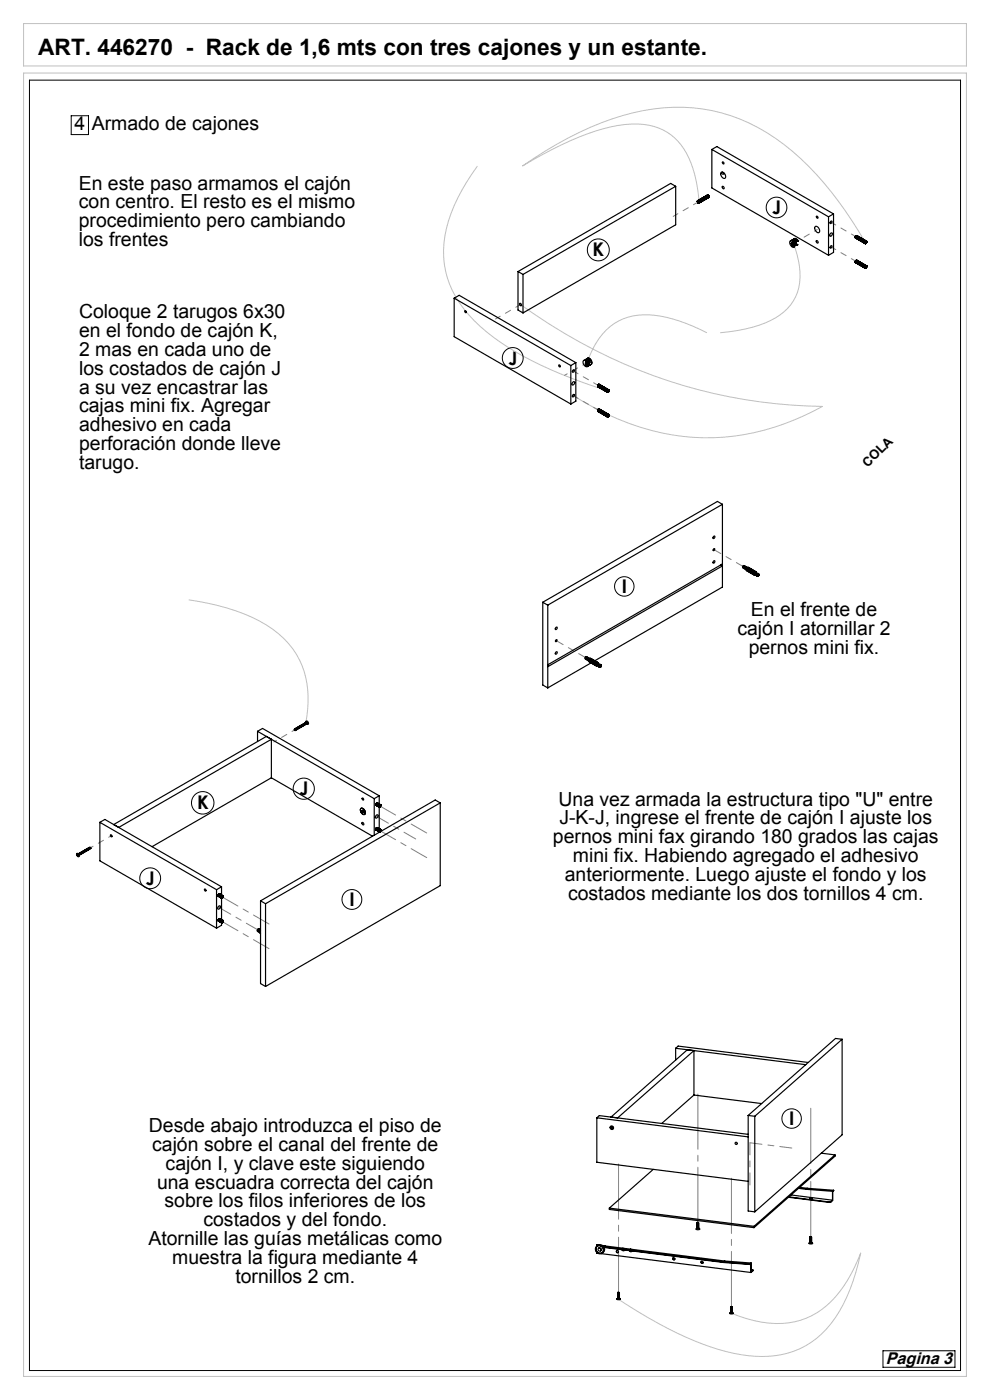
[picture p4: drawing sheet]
<svg xmlns="http://www.w3.org/2000/svg" width="210mm" height="297mm" viewBox="0 0 210 297" stroke-linecap="round" stroke-linejoin="round" font-family="sans-serif">
<path d="M5 15.5h200v276.5h-200zM5 5h200v9h-200zM101.3 35.2a34 34 0 0 0-7.1 16.4 20 20 0 0 0 6.4 16.4 59.1 59.1 0 0 0 20.8 12.3l7.5 2.6M148.3 42.8a22.5 22.5 0 0 0-3.9-12.1 11.7 11.7 0 0 0-10.5-4.4 42.6 42.6 0 0 0-16.8 5.4l-6.3 3.5a68.9 68.9 0 0 1 25.6-11.7 36.4 36.4 0 0 1 31.7 8.6 73.1 73.1 0 0 1 15.4 19.2M168.1 51.1a16.4 16.4 0 0 1 1 10.9 11.8 11.8 0 0 1-8 7 35 35 0 0 1-8.4 1.6M110.4 64.6a110.2 110.2 0 0 0 64.1 21.6 48.1 48.1 0 0 1-36.3 5.1 59.3 59.3 0 0 1-16.6-7.4M150 70.6a29.1 29.1 0 0 0-13.6-3.8 11.9 11.9 0 0 0-10.7 7.4l-1.1 2.7M40 127.2a41.1 41.1 0 0 1 17.8 6.2 17.7 17.7 0 0 1 7.5 16.9l-.4 3M131 275.5a78.6 78.6 0 0 0 23.1 11.3 23.5 23.5 0 0 0 15.6-.7 20.7 20.7 0 0 0 9.9-11 45.8 45.8 0 0 0 3-9.3 25.3 25.3 0 0 1-9.4 12.7 17 17 0 0 1-13.2 1.7l-5.1-1.7" fill="none" stroke="#c0c0c0" stroke-width=".21"/>
<g fill="none" stroke="#000" stroke-width=".21">
<path d="M6.2 17h197.6v273.7h-197.6zM15.1 24.6h3.7v4h-3.7zM187.3 286.6h15.3v3.5h-15.3z"/>
<circle cx="126.9" cy="53" r="2.33"/>
<circle cx="164.7" cy="44" r="2.19"/>
<circle cx="108.8" cy="75.9" r="2.21"/>
<circle cx="132.4" cy="124.4" r="2.06"/>
<circle cx="43" cy="170.3" r="2.38"/>
<circle cx="64.4" cy="167.3" r="2.25"/>
<circle cx="31.9" cy="186.3" r="2.21"/>
<circle cx="74.6" cy="190.8" r="2.1"/>
<circle cx="167.9" cy="237.3" r="2.06"/>
</g>
<path d="M148 259.3v-27.2M131.2 274.2v-27.3M155.2 277.2v-27.3M172 262.4v-27.3" fill="none" stroke="#808080" stroke-width=".21" stroke-dasharray="15.2 1.3 1.3 1.3" stroke-dashoffset="3.5"/>
<path d="M159.1 242.4v9M168 243.6l-8.9-1.2" fill="none" stroke="#808080" stroke-width=".21" stroke-dasharray="15.2 1.3 1.3 1.3" stroke-dashoffset="12.7"/>
<path d="M148.1 42.9l-5.3 3M176.3 52.4l5.3 3M181.6 50.2l-5.3-3M110.4 64.6l-5.3 3.1M121.6 78.7l5.3 3.1M121.6 83.9l5.3 3.1" fill="none" stroke="#808080" stroke-width=".21" stroke-dasharray="15.2 1.3 1.3 1.3" stroke-dashoffset="14.1"/>
<path d="M173.3 48.7l-4.4 2.6M119.7 79.6l4.5-2.5M62.5 154.9l-4.4 2.5M23.6 177.3l-4.4 2.5" fill="none" stroke="#808080" stroke-width=".21" stroke-dasharray="15.2 1.3 1.3 1.3" stroke-dashoffset="14.6"/>
<path d="M80.6 176.2l9.9 5.7M80.6 171l9.9 5.7M47.2 190.3l9.9 5.7M47.2 195.5l9.9 5.8" fill="none" stroke="#808080" stroke-width=".21" stroke-dasharray="15.2 1.3 1.3 1.3" stroke-dashoffset="11.4"/>
<path d="M79.9 173.2l8.3 4.8M46.5 192.5l8.2 4.8" fill="none" stroke="#808080" stroke-width=".21" stroke-dasharray="15.2 1.3 1.3 1.3" stroke-dashoffset="12.4"/>
<path d="M118 135.9l6.2 3.6M157.7 120.2l-6.3-3.6" fill="none" stroke="#808080" stroke-width=".21" stroke-dasharray="15.2 1.3 1.3 1.3" stroke-dashoffset="13.6"/>
<g fill="none" stroke="#000" stroke-width=".25">
<path d="M143.3 39.5v8.2l-32.4 18.7M143.3 39.5l-32.4 18.7M143.3 39.5l-1-.6-32.4 18.7M151 31.7l24.7 14.3M151 31.7l1.1-.6 24.7 14.3M151 31.7v8.2l24.7 14.3M153 36.6a.8 .8 0 0 1 .8 .4 .8 .8 0 0 1-.1 .9 .93 .93 0 0 1-.7-1.3zM153.2 36.5a.26 .26 0 0 0 0 .4 .26 .26 0 0 0 .4-.1M153.2 39.5h.2a.28 .28 0 0 1 .2 .3 .28 .28 0 0 1-.2 .3l-.2-.2zM153.3 34.3a.22 .22 0 0 1 .3 .2 .22 .22 0 0 1-.2 .3zM109.9 57.6v8.2l1 .6M109.9 57.6l1 .6"/>
<path d="M110.9 58.2v8.2M147.9 42.7h.1M147.9 42.7v.1M147.9 42.8h.1M148 42.6h.1M148 42.6l-.1 .1M148 42.8h.1M148 42.9h.1M148 43h.1M148.1 42.6h.1M148.1 43h.1M148.1 43v.1"/>
<path d="M148.2 43.1h.1M148.2 42.6h.1M148.2 42.6v.1M148.2 42.7h.1M148.3 42.7h.1M148.3 43.1h-.1M148.3 43.1h.1M148.3 42.8h.1M148.3 43h.1M148.3 42.9h.1M150 41.4h.1M150.1 41.4h.1"/>
<path d="M150.1 41.4l-2.1 1.2M150.2 41.4h.1M150.2 41.4l-2.2 1.2M150.2 41.4l-2.1 1.2M150.2 41.4v.1M150.2 41.5l-2 1.1M150.3 41.5h.1M150.3 41.5l-2.1 1.2M150.3 41.5v.1M150.3 41.6h.1M150.3 41.6l-2 1.2M150.3 41.9h.1"/>
<path d="M150.3 41.6l-2 1.1M150.3 41.6l-2 1.3M150.4 41.6v.1M150.4 41.9l-2.1 1.2M150.4 41.7h.1M150.4 41.8l-2.1 1.3M150.4 41.8h.1M150.4 41.7v.1M150.4 41.7l-2.1 1.2M150.4 41.7l-2.1 1.3M167.6 51.2a.8 .8 0 0 1 .8 .3 .8 .8 0 0 1 0 .9 .93 .93 0 0 1-.8-1.2zM167.8 51.7l.2 .1"/>
<path d="M167.9 51l.4-.1-.6 .2M167.9 51.7h.2M167.9 51.6v.1M167.9 51.7h-.1M167.9 50.9a.62 .62 0 0 1 1 .5M168 51.7l-.2-.1v.1M168 51.7v-.2l.2 .4-.1-.1M168 51.8v.1M168.1 51.9h.1M168.1 51.5l-.1 .2M168.1 51.7v.2M168.1 51.7l-.1 .1"/>
<path d="M168.1 51.9h-.1M168.1 51.8v.2l-.1-.1M168.1 51.8h.1M168.3 50.8a.55 .55 0 0 1 .6-.1 .55 .55 0 0 1 .3 .5M168.3 51l.4 .5M168.3 51l-.2 .1a.81 .81 0 0 1 .3 1.3M168.3 51v.2l.4 .3M168.4 51.8v.2M168.4 52l-.1 .1M168.4 50.7a.54 .54 0 0 1 .8 .5M168.5 51.3v.3l.2-.1M168.5 52h-.1"/>
<path d="M168.5 52l-.2-.2v.3M168.5 52l-.2 .1M168.8 51.9l.3 .1M168.8 51.9l-.2 .1M168.8 51.1v-.1l.4 .2M168.8 51.8v.1M168.8 51.8l.3 .2M168.9 51.7l.3 .2-.1 .1M168.9 51v.3M168.9 51.4v.3M168.9 51.7l-.1 .1M168.9 51.4l-.2 .1"/>
<path d="M172.9 48.1a.8 .8 0 0 1 .8 .4 .8 .8 0 0 1-.1 .9 .94 .94 0 0 1-.7-1.3zM173.2 51h.1a.28 .28 0 0 1 .2 .3 .28 .28 0 0 1-.1 .3l-.2-.2zM173.2 45.9l.1-.1a.22 .22 0 0 1 .2 .2 .22 .22 0 0 1-.2 .3zM175.7 46v8.2M176.2 52.2l.1-.1a.23 .23 0 0 1 .1 .4 .23 .23 0 0 1-.3 0zM176.2 47l.1-.1a.23 .23 0 0 1 .1 .3 .23 .23 0 0 1-.3 .1zM176.2 49.5a.22 .22 0 0 1 .3-.1 .22 .22 0 0 1 0 .4 .28 .28 0 0 1-.2 .3 .28 .28 0 0 1-.3-.2zM176.8 45.4v8.1l-1.1 .7M176.8 45.4l-1.1 .6M181.4 55.6l2.1 1.2M181.4 50.3l2.1 1.2M181.4 50.4l2.1 1.2"/>
<path d="M181.4 55.5l2.1 1.2M181.4 55.5h.1M181.4 55.7l2.1 1.2M181.4 50.4l2.2 1.3M181.4 55.6h.1M181.4 50.3v.1M181.4 55.5v.1M181.4 50.4h.1M181.4 50.3h.1M181.4 55.6v.1M181.4 55.4l2.1 1.2M181.4 55.4v.1"/>
<path d="M181.4 50.2l2.1 1.2M181.4 50.2h.1M181.4 50.2v.1M181.4 55.7h.1M181.4 50.4v.1M181.5 55.4h-.1M181.5 55.4l2 1.2M181.5 55.4h.1M181.5 55.7l2 1.2M181.5 50.2l2 1.2M181.5 50.2h-.1M181.5 55.7h.1"/>
<path d="M181.5 50.5h.1M181.5 50.2h.1M181.5 55.3l2.1 1.2M181.5 55.3v.1M181.5 50.1l2.1 1.2M181.5 50.1h.1M181.5 50.1v.1M181.5 55.3h.1M181.6 55.3h-.1M181.6 50.1h-.1M181.6 50l-.1 .1M181.6 55.3l2.1 1.1"/>
<path d="M181.6 55.3h.1M181.6 50l2 1.2M181.6 50v.1M181.6 55.2v.1M181.6 50h.1M181.6 55.2h.1M181.6 55.2l2.1 1.2M181.6 50l2.1 1.2M181.7 55.2h-.1M181.7 55.2l2.1 1.2M181.7 50l2.1 1.2M181.7 50h-.1"/>
<path d="M181.7 55.2h.1M181.7 50h.1M181.8 55.2h.1M181.8 50h.1M183.5 56.7v.1M183.5 51.5h.1M183.5 56.8h.1M183.5 51.5v.1M183.5 51.6h.1M183.5 56.7h.1M183.5 51.4v.1M183.5 56.9h.1"/>
<path d="M183.5 51.4h.1M183.5 56.6v.1M183.5 51.6v.1M183.5 56.6h.1M183.5 51.7h.1M183.5 51.3v.1M183.5 51.3h.1M183.5 56.5v.1M183.6 56.9h.1M183.6 51.7h.1M183.6 56.5h-.1M183.6 51.3h-.1"/>
<path d="M183.6 56.5h.1M183.6 51.2v.1M183.6 51.3h.1M183.6 56.4h.1M183.6 51.2h.1M183.6 56.4v.1M183.7 56.9h.1M183.7 51.7h.1M183.6 56.5l.3 .1-.3 .3zM183.6 51.3l.3 .1-.3 .2zM183.7 51.6h.1M183.7 56.4h.1"/>
<path d="M183.7 51.2h.1M183.7 56.8h.1M183.8 56.4h.1M183.8 51.2h.1M183.8 56.4h-.1M183.8 51.2h-.1M183.8 56.8h.1M183.8 51.5h.1M183.8 56.7h.1M183.8 56.4v.1M183.8 56.4l.1 .1M183.8 56.5h.1"/>
<path d="M183.8 51.2l.1 .1M183.9 56.7h-.1M183.9 51.4h-.1M183.9 56.5h.1M183.9 51.3h.1M183.9 56.6h.1M183.9 56.5v.1M183.9 51.3v.1M183.9 56.6v.1M183.9 51.4h.1M96.3 63.3v8.1l24.8 14.3M96.3 63.3l24.8 14.2"/>
<path d="M96.3 63.3l1.1-.7 24.7 14.3M98.6 65.9h.1a.22 .22 0 0 1 .2 .2 .22 .22 0 0 1-.2 .2zM110.2 64.4l.2-.1a.28 .28 0 0 1 .2 .3 .28 .28 0 0 1-.2 .3l-.2-.3zM118.6 77.4a.22 .22 0 0 1 .2 .2 .22 .22 0 0 1-.1 .2zM121.1 77.5v8.2M121.6 78.5l.1-.1a.23 .23 0 0 1 .1 .4 .23 .23 0 0 1-.4 0zM122.1 76.9l-1 .6M122.1 76.9v8.2l-1 .6M124.2 77.5l.4 .2M124.3 77.3l.4 .3 .3-.1-.4-.2M124.3 77.4l-.1 .1M124.3 77.4l.4 .3"/>
<path d="M124.4 76.8l-.1 .6M124.5 76.1l.4-.1-1.1 .5M124.6 76.9a.44 .44 0 0 0-.5-.5 .44 .44 0 0 0-.4 .5v.1a.76 .76 0 0 0 .9 .7M124.6 76.9h.1M124.6 76.9l-.4-.2v.8M124.6 77.3l.2-.1 .4 .2M124.6 76.9v.4M124.6 76a.8 .8 0 0 1 .8 .4 .8 .8 0 0 1 0 .9M124.7 77.7l-.1 .1M124.7 77.7h-.1M124.8 76.6a.25 .25 0 0 1 .2 .2 .25 .25 0 0 1-.2 .2zM125 76.1a.74 .74 0 0 1 .2 1.3l-.2-.1v-.3"/>
<path d="M125 76.1l-.7 .4 .4 .3-.1 .1M125 76.4l.2 .4-.3 .3M125 76.1v.3M125 76.4l-.2 .2M125.2 77.4h-.1M125.2 77.4l-.2 .2M121.5 83.8l.2-.1a.23 .23 0 0 1 .1 .3 .23 .23 0 0 1-.4 .1zM121.6 81a.22 .22 0 0 1 .3 0 .22 .22 0 0 1 0 .4 .26 .26 0 0 1-.3 .3 .26 .26 0 0 1-.3-.3zM126.7 81.9l2.1 1.2M126.7 87.1l2.1 1.2M126.7 87.2l2.1 1.2M126.8 87.1h.1"/>
<path d="M126.8 81.8l2 1.2M126.8 87.1l2 1.2M126.8 81.9h.1M126.8 81.9h-.1M126.8 87.1l-.1 .1M126.8 81.8v.1M126.8 82h.1M126.8 87.2l2 1.2M126.8 82l2.1 1.2M126.8 87l2 1.2M126.8 87h.1M126.8 81.8h.1"/>
<path d="M126.8 87v.1M126.8 87.2h.1M126.8 81.7l2.1 1.2M126.8 86.9l2.1 1.2M126.8 86.9v.1M126.8 87.3l2.1 1.2M126.8 81.7v.1M126.8 87.3h.1M126.8 81.7h.1M126.8 86.9h.1M126.9 81.7h-.1M126.9 86.9h-.1"/>
<path d="M126.9 81.6h.1M126.9 86.9h.1M126.9 81.6l-.1 .1M126.9 81.6l2 1.2M126.9 86.8l2 1.2M126.9 86.8v.1M126.9 86.8h.1M126.9 81.6l2.1 1.2M126.9 86.8l2.1 1.2M127 81.5l-.1 .1M127 81.6h.1M127 86.8h.1"/>
<path d="M127 81.6l2 1.1M127 86.8l2.1 1.2M127 81.5h.1M127 81.5l2.2 1.2M127 86.7v.1M127.1 81.5h.1M127.1 86.7v.1M127.1 86.7l2.1 1.3M127.1 86.8h.1M128.8 83.2h.1M128.8 83.1h.1M128.8 88.3h.1"/>
<path d="M128.8 88.4h.1M128.8 83.1v.1M128.8 88.2h.1M128.8 83h.1M128.8 88.2v.1M128.8 82.9v.1M128.8 82.9h.1M128.9 88.1l-.1 .1M128.9 83.2h.1M128.9 88.4h.1M128.9 82.9h.1M128.9 88.1h.1"/>
<path d="M128.9 88.4v.1M128.9 82.8v.1M128.9 88.5h.1M128.9 82.8h.1M128.9 88v.1M129 83.2h-.1M129 82.8h-.1M129 88.4l-.1 .1M129 88h-.1M129 88h.1M129 83.2h.1M129 82.8h.1"/>
<path d="M129 88.4h.1M129 82.9h.2l-.2 .3zM129 88.1h.2l-.2 .3zM129 82.7h.1M129 82.7v.1M129.1 87.9l-.1 .1M129.1 87.9v.1M129.1 87.9l.1 .1M129.1 83.2h-.1M129.1 88.4h.1M129.1 82.7h.1M129.1 88h.1"/>
<path d="M129.1 82.7h-.1M129.1 88h-.1M129.1 83.1v.1M129.1 83.1h.1M129.1 88.3h.1M129.2 82.7v.1M129.2 88h.1M129.2 82.7h.1M129.2 83v.1M129.2 88.3h.1M129.2 82.8h.1M129.2 82.8v.1"/>
<path d="M129.2 83h.1M129.2 88.2h.1M129.2 88.1h.1M129.2 82.9h.1M151.3 113.8l.2-.1a.23 .23 0 0 1 .1 .4 .23 .23 0 0 1-.4 0zM151.4 116.5l.1-.1a.21 .21 0 0 1 .1 .3 .21 .21 0 0 1-.3 0zM151.4 119h.1a.23 .23 0 0 1 .1 .3 .23 .23 0 0 1-.4 0zM152.9 119.9l.3 .2M153.2 107v17.5l-27 15.7M153.2 107l-37 21.4M153.2 107l-1-.6-37.1 21.4M115.1 127.8l1.1 .6"/>
<path d="M115.1 127.8v17.5l1.1 .6M116.2 128.4v17.5M117.9 138.4l.1-.1a.23 .23 0 0 1 .1 .3 .23 .23 0 0 1-.3 0zM117.9 133.1l.1-.1a.23 .23 0 0 1 .1 .4 .23 .23 0 0 1-.3 0zM117.9 135.8l.2-.1a.21 .21 0 0 1 0 .3 .21 .21 0 0 1-.3 0zM124.2 139.7l.1-.3a.23 .23 0 0 0-.2 .2 .23 .23 0 0 0 .2 .2M124.2 139.7l.1 .1M124.3 139.3l.1 .1M124.4 139.8v-.2l.2-.2a.28 .28 0 0 0-.3 .2 .28 .28 0 0 0 .1 .3M124.4 139.8v.1M124.8 139.6v-.1a.26 .26 0 0 0-.4 .2 .26 .26 0 0 0 .3 .3M124.8 139.6h-.2l-.1 .2 .3 .3"/>
<path d="M124.8 139.6l.1 .1M124.8 139.6v.1M124.8 139.7h.2M125.4 139.9h-.2l1.2 .7 .3-.1M125.4 139.9l-.2 .1M125.4 139.9l1.1 .6M157.7 120.4v-.3a.23 .23 0 0 0-.2 .2 .23 .23 0 0 0 .2 .2M157.7 120l.2 .1M157.9 120.5l-.1-.2 .2-.2a.28 .28 0 0 0-.3 .2 .28 .28 0 0 0 .2 .3M157.9 120.5h.1M158.1 120.7a.26 .26 0 0 1-.2-.3 .26 .26 0 0 1 .3-.2l-.2 .3 .2 .3M158.2 120.3l.2 .1"/>
<path d="M158.2 120.3v.1M158.2 120.4h.2M158.6 120.8v.3M158.6 121.1l-.1-.3 1.2 .7v.3M158.6 121.1l1.1 .6M158.7 120.6l.2-.1 1.2 .7-.3 .1zM158.9 120.6l-.2 .1M158.9 120.6l1.1 .6M158.9 120.5v.1M160.3 121.3l.1 .3v-.1a.23 .23 0 0 0-.4 .1 .23 .23 0 0 0 .3 .3l-.4 .1M160.3 121.3l-.4 .2v.5M160.3 121.3l-1.6-1-.4 .3v.4l1.6 1"/>
<path d="M160.5 122.2l.1 .1M160.5 121.7l-.3-.2-.1 .1v.2l.3 .1M160.8 122v.1M160.8 121.6l-.3 .2v.4M160.8 121.6l.1 .1M160.8 121.7l-.4 .1 .1 .4M160.8 122l-.1 .1h.1M160.8 122.1l.1 .1M160.8 122h.1M160.9 122v-.1l-.1 .1M160.9 122v.2M160.9 122h.1"/>
<path d="M161 122h-.1M54.6 155.1l24.8 14.3M54.6 155.1l1.1-.6 24.7 14.3M54.6 155.1v2.2M57.6 156.8l-1.1-.6-32.4 18.7M57.6 156.8l-32.4 18.7M57.6 156.8v8.2M62.4 154.8l.3 .1M62.4 154.8v-.1a.16 .16 0 0 1 .3 0 .16 .16 0 0 1 0 .2M62.5 154.9h.1M62.5 154.9h.2M62.7 154.9h-.2"/>
<path d="M62.7 154.6l.1 .2M62.7 154.9h-.1M62.7 154.6l.2 .2-.1-.3-.2 .1M62.8 154.6l.2 .1M62.9 154.5l.1 .3v-.3h-.3M62.9 154.5l.2 .1M63 154.7h-.1M63 154.4l.2 .3-.1-.3h-.2M63.1 154.4l.1 .2M63.1 154.3l.2 .3-.1-.3-.2 .1M63.2 154.3l.1 .2M63.3 154.3l.2 .2-.1-.3-.2 .1"/>
<path d="M63.4 154.2l.1 .2M63.4 154.2l.2 .2-.1-.3-.2 .1M63.5 154.2l.1 .1M63.6 154.1l.2 .3-.1-.3h-.3M63.6 154.1l.2 .1M63.7 154l.2 .3-.1-.3h-.2M63.8 154l.1 .1M63.8 154.2h.1M63.9 153.9l.1 .3-.1-.3-.2 .1M63.9 153.9l.2 .2M64 153.9l.2 .2-.1-.3-.2 .1M64.1 153.8l.1 .2"/>
<path d="M64.1 153.8l.2 .2-.1-.3-.2 .1M64.2 153.7l.1 .2M64.3 153.7l.2 .2-.1-.2h-.3M64.4 153.7l.1 .1M64.4 153.6l.2 .2-.1-.2h-.2M64.5 153.6l.2 .1M64.6 153.5l.2 .3-.2-.3h-.2M64.6 153.5l.2 .2M64.7 153.7h-.1M64.7 153.4l.2 .3-.1-.3-.2 .1M64.8 153.4l.1 .2M64.8 153.4l.3 .2-.2-.3-.2 .1"/>
<path d="M64.9 153.3l.2 .2M64.9 153a.37 .37 0 0 1 .5 .2 .37 .37 0 0 1-.2 .5l-.1-.1v-.3h-.2zM65.1 153.5h-.1M116.2 141l37-21.3v.4l-37 21.3zM125.1 140.1v.3M125.1 140.4v-.3l1.2 .7v.3M125.1 140.4l1.1 .6M125.4 140.6l-9.2 5.3M126.8 141.2l-.3 .1M126.9 140.6l.1 .3M126.9 140.6l-.4 .3v.4M126.9 140.6l-1.7-1-.4 .3 .1 .4 1.6 1"/>
<path d="M127 140.9a.2 .2 0 0 0-.3-.1 .2 .2 0 0 0-.1 .2 .2 .2 0 0 0 .2 .2M127 141.5l.2 .1M127.1 141l-.3-.2-.1 .1v.2l.3 .2M127.3 141.4h.1M127.3 141l-.2 .1-.1 .4M127.3 141h.2M127.3 141l-.3 .1v.4M127.4 141.3l-.1 .1h.1M127.4 141.4v.1M127.4 141.3h.1M127.4 141.3v.1M127.4 141.3v-.1v.1"/>
<path d="M127.5 141.3h.1M127.5 141v.4l-.3 .2M127.5 141l-.3 .2v.4M127.5 141.3l-.1 .1M18.7 180l.2 .1M18.8 179.9l.2 .3-.1-.3-.2 .1M18.9 179.9l.1 .2M19 179.9l.2 .2-.2-.3-.2 .1M19 179.8l.1-.1 .2 .2-.3-.1M19.2 179.9v.1M21.2 174.5v8.1l24.7 14.3M21.2 174.5l24.7 14.2"/>
<path d="M21.2 174.5l1-.7 24.8 14.3M23.5 177.1a.22 .22 0 0 1 .3 .2 .22 .22 0 0 1-.2 .2zM57.6 165l21.4 12.4M57.6 165l-25.3 14.6M76.5 171.5a.8 .8 0 0 1 .8 .4 .8 .8 0 0 1 0 .9 .93 .93 0 0 1-.8-1.3zM76.6 171.5a.8 .8 0 0 1 .8 .4 .8 .8 0 0 1-.1 .9 .94 .94 0 0 1-.7-1.3zM76.8 172.1l.1 .1M76.8 174.5h.1a.28 .28 0 0 1 .3 .2 .28 .28 0 0 1-.2 .3l-.2-.3zM76.8 169.3h.1a.22 .22 0 0 1 .2 .2 .22 .22 0 0 1-.1 .2zM76.9 172l.1 .1M76.9 172h.1M76.9 172l-.1 .1"/>
<path d="M76.9 172h-.1v.1M76.9 172v-.1l.3 .4-.2-.1M76.9 172.2v.1M77 172.3h.1M77 171.9l-.1 .1M77 172.1v.2M77 172.1l-.1 .1M77 172.3h-.1M77 172.2v.2l-.1-.1M77 172.2h.2M77.3 172.1l.2 .3h-.2zM77.3 172.2v.2"/>
<path d="M79.4 169.4v7.8M79.7 175.9l.1 .2M79.7 170.7l.1 .2M79.7 175.9l.7 .5M79.7 170.7l.7 .4M79.7 170.7l.7 .5M79.7 175.9l.7 .4M79.7 176l.7 .5M79.7 170.6l.7 .5M79.7 175.8l.7 .5M79.7 170.8l.7 .4M79.7 170.6l.7 .4"/>
<path d="M79.7 175.8l.7 .4M79.8 170.5l.6 .5M79.8 175.7l.6 .5M79.8 170.5l.7 .4M79.8 175.7l.7 .4M79.8 170.5l.7 .3M79.8 173a.22 .22 0 0 1 .3-.1 .22 .22 0 0 1 .1 .3 .28 .28 0 0 1-.2 .3 .28 .28 0 0 1-.4-.1zM79.8 175.7l.7 .3M79.8 170.4l.7 .4M79.8 175.6l.7 .4M79.9 170.4l.7 .4M79.9 175.6l.7 .4"/>
<path d="M79.9 170.4l.7 .3M80 175.5l.7 .5M80 170.3l.7 .4M80.1 175.6l-.3 .1-.1 .2M80.1 170.3l-.3 .1-.1 .3M80.4 176.3h.1M80.4 176.2v.1M80.4 176.4h.1M80.4 171.1h.1M80.4 176.3v.1M80.4 171v.1M80.4 171.1v.1"/>
<path d="M80.4 171h.1M80.4 171.2h.1M80.4 176.2h.1M80.4 176.4l.1 .1M80.4 170.9v.1M80.4 168.8l-1 .6M80.4 168.8v1.8M80.4 171.2v4.6M80.4 176.5v.1M80.4 176.1v.1M80.4 176.1h.1M80.4 170.9h.1"/>
<path d="M80.5 176.5h.1M80.5 171.2h.1M80.5 170.9h.1M80.5 170.9h-.1M80.5 176.1h.1M80.5 170.8v.1M80.5 176v.1M80.5 170.8h.1M80.5 176h.1M80.6 176h.1M80.6 170.8h.1M80.6 176.4l-.1 .1"/>
<path d="M80.6 176h-.1M80.6 171.2h-.1M80.6 170.8h-.1M80.6 176.4h.1M80.6 171.2h.1M80.6 176.1h.2l-.2 .3zM80.6 170.9h.2l-.2 .3zM80.6 176.5h-.1M80.6 175.9l.1 .1M80.6 170.7h.1M80.7 176h-.1M80.7 170.7h-.1"/>
<path d="M80.7 170.7h.1M80.7 176.4h.1M80.7 171.2h.1M80.7 175.9v.1M80.7 176h.1M80.7 170.7l.1 .1M80.7 176.3h.1M80.7 171.1h.1M80.7 170.8h.1M80.8 176h.1M80.8 170.8h.1M80.8 176.2h.1"/>
<path d="M80.8 171h.1M80.8 176.1h.1M80.8 170.8v.1M80.8 170.9h.1M80.8 170.9v.1M93.4 170.3l-1.1-.6-37 21.4M93.4 170.3l-37.1 21.4M93.4 170.3v17.6l-37.1 21.4M16.3 181.1a.37 .37 0 0 1 .4 .2 .37 .37 0 0 1-.1 .4l-.3-.3zM16.3 181.3l.4 .2-.1-.1M16.3 181.3l.2 .1M16.4 181.3h.1"/>
<path d="M16.4 181.3h-.1M16.5 181.4v.2M16.5 181.1l.3 .3M16.6 181.4h-.1M16.6 181.3l-.1-.1v.4M16.6 181.5l-.1 .1M16.6 181.1l.3 .1-.1 .2M16.7 181.2l.1 .1M16.8 181.1l.1 .2M16.8 181.3h.1M16.8 181.4v.2M16.8 181.1l.2 .2-.1-.2h-.2"/>
<path d="M16.9 181.1l.1 .1M17 181l.2 .2-.1-.2h-.3M17.1 181l.1 .1M17.1 180.9l.2 .3-.1-.3h-.2M17.2 180.9l.2 .1M17.3 180.8l.1 .3v-.3l-.3 .1M17.3 180.8l.2 .2M17.4 181h-.1M17.4 180.8l.2 .2-.1-.3-.2 .1M17.5 180.7l.1 .2M17.5 180.7l.2 .2-.1-.3-.2 .1M17.6 180.6l.2 .2"/>
<path d="M17.7 180.6l.2 .2-.1-.2h-.2M17.8 180.6l.1 .1M17.8 180.8h-.1M17.8 180.5l.2 .3-.1-.3h-.2M17.9 180.5l.1 .1M18 180.4l.1 .3-.1-.3h-.2M18 180.4l.2 .2M18.1 180.3l.2 .3-.1-.3-.2 .1M18.2 180.3l.1 .2M18.2 180.3l.2 .2-.1-.3-.2 .1M18.3 180.2l.1 .2M18.4 180.2l.2 .2-.1-.2h-.2"/>
<path d="M18.5 180.2l.1 .1M18.5 180.1l.2 .2-.1-.2h-.2M18.6 180.1l.1 .1M18.6 180.3h.1M18.7 180l.2 .3-.2-.3h-.2M43.4 188.6h.1a.22 .22 0 0 1 .2 .2 .22 .22 0 0 1-.2 .2zM45.9 188.7v8.2M46.3 195.3l.6 .4M46.3 190l.6 .4M46.3 190l.6 .5M46.3 195.2l.6 .4M46.3 195.3l.7 .5"/>
<path d="M46.3 189.9l.6 .5M46.3 195.1l.6 .5M46.3 190.1l.7 .4M46.3 189.9l.7 .4M46.3 195.1l.7 .4M46.3 189.8l.7 .5M46.3 189.8l.7 .4M46.3 189.8l.7 .3M46.3 195l.7 .4M46.4 189.7l.7 .4M46.4 192.2a.22 .22 0 0 1 .3 0 .22 .22 0 0 1 0 .4 .26 .26 0 0 1-.2 .3 .26 .26 0 0 1-.3-.3zM46.5 194.9l.7 .4"/>
<path d="M46.5 189.7l.7 .4M46.5 189.6l.8 .5M46.5 194.9l.8 .4M46.6 194.9l-.3 .2v.3M46.6 189.7l-.3 .1v.4M46.9 195.6h.1M46.9 195.7h.1M46.9 190.5h.1M46.9 190.4h.1M46.9 195.6v.1M46.9 190.3v.1M47 195.5h.1"/>
<path d="M47 195.7h.1M47 190.5h.1M47 195.5l-.1 .1M47 190.3h-.1M47 190.5h-.1M47 190.3h.1M47 190.5v.1M47 195.4v.1M47 195.8h.1M47 190.2v.1M47 195.7v.1M47 188.1l-1.1 .6"/>
<path d="M47 188.1v1.8M47 190.6v4.5M47 195.8v.5l-1.1 .6M47 190.2h.1M47 195.4h.1M47 195.4l-.7-.3 .7 .4M47 195.3v.1M47.1 195.8h-.1M47.1 195.8h.1M47.1 190.5h-.1M47.1 190.1h-.1M47.1 190.5h.1"/>
<path d="M47.1 190.1h.1M47.1 195.3l-.1 .1M47.1 195.3h.1M47.1 195.4h.2l-.2 .3zM47.1 190.2h.2l-.2 .3zM47.1 195.7v.1M47.1 195.3l-.7-.3 .7 .3M47.2 195.3h-.1M47.2 195.7h.1M47.2 190.5h.1M47.2 195.7h-.1M47.2 190.5h-.1"/>
<path d="M47.2 190v.1M47.2 190h.1M47.2 195.3h.1M47.3 195.3h.1M47.3 190h.1M47.3 190v.1M47.3 195.6h.1M47.3 190h-.1M47.3 190.4h.1M47.3 190.1h.1M47.3 195.5h.1M47.3 190.3h.1"/>
<path d="M47.3 195.4h.1M47.3 190.1v.1M47.3 190.2v.1M47.3 190.2h.1M47.3 195.4v.1M55 197.1l-.4 .2 .1 .3M55 197.1l-.3 .1v.4M55 197.1l.1 .1M55 197.6l-.2 .1M55.1 197.2l.1 .2M55.1 197.2l-.3 .1v.4l-.1-.1M55.2 197.4h-.3l.1 .2"/>
<path d="M55.2 198l.1 .1M55.3 197.5l-.2 .3 .1 .2M55.3 197.4l-.2-.1-.2 .2 .3 .2M55.3 197.5l-.1 .5M55.3 191.1v17.6l1 .6M55.3 191.1l1 .6M56.3 191.7v17.6M126.6 237.1v9.5l32.1 4M126.6 237.1l.5-.4 31.6 3.9M126.6 237.1l32.1 4.1M129.6 239.2h.1M129.6 239.2h.2"/>
<path d="M129.7 239.2v-.2l.3 .2-.2 .1M129.7 239.2h-.2l.2 .1M129.7 239.3l.1 .2v-.2M129.8 239l-.1 .2M129.8 239.2v.2M129.8 239.2l-.1 .1M130 239.3h-.2M143.3 222.4v2.5M143.3 222.4l27.6 3.5M143.3 222.4l.6-.5 27.5 3.5M145.8 222.7l-16.2 14.3 1.4 .2 16.2-14.3v9.4M147.2 232.3l14.4 1.8"/>
<path d="M147.2 232.3l-6.8 6M158.7 236.6v20.3l1.4 .2M158.7 236.6l1.4 .2M160.1 236.8v20.3M178.6 220.5l-18.5 16.3M178.6 220.5v20.2l-18.5 16.4M178.6 220.5l-1.4-.2-18.5 16.3M129.3 256.3l30.6 3.9M129.3 256.3v.3l30.6 3.8M138.6 248.1l-9.3 8.2M147.9 259.8h.1M147.9 260h.1"/>
<path d="M147.9 259.6h.1M147.9 259.3h.1M147.9 259.9h.1M147.9 259.5h.1M147.9 259.7h.1M147.9 259.3v.2M147.9 259.6v.1M147.9 259.8v.1M147.9 260v.1M147.9 259.3h.2zM147.9 259.3v.1M148.1 259.8h-.2"/>
<path d="M148.1 259.4l.1 .1h-.3M148.1 259.6l.1 .1h-.3M148.1 259.8l.1 .1h-.3M148.1 259.9l.1 .2h-.3M148.1 259.6l-.2 .1M148.1 259.6h-.2M148.1 259.3l-.2 .2M148.1 259.7l-.2 .2M148.1 259.9l-.2 .2M148.1 259.7v.1M148.1 259.9l-.2 .1M167.2 254l8.8 1.1"/>
<path d="M167.3 253.9l8.7 1.1M167.8 253.5l8.8 1.1M169.4 252.1l1.6 .2M169.6 251.9l1.6 .2M171 252.3l5.6 .4M171.2 252.1l-.2 .2M171.2 252.1l5.6 .4M171.7 254.2h.5zM171.8 254.3h.4M174.2 244.6l2.9 .4M176 255v.1M176.2 255v.1"/>
<path d="M176.2 255h-.2M176.2 255.1h-.2M176.6 254.6l-.4 .4M176.6 252.7v1.9M176.8 252.5l-.2 .2M176.8 252.5l-.2 .3v1.9l-.4 .4M177.1 245l-17.2 15.2M177.1 245v.3l-17.2 15.1M126.6 264.4a.96 .96 0 0 1 1.4 0 .96 .96 0 0 1-.2 1.4M126.6 265.7v.1l.2 .1M126.6 264.1v.3M126.6 264.1h.3"/>
<path d="M126.6 264.1h.1M126.6 264.4a.86 .86 0 0 0 .1 1.2 .86 .86 0 0 0 1.1 .1M126.9 264.8a.35 .35 0 0 1 .5 .1 .35 .35 0 0 1 0 .5M127.6 266l31.7 4M127.9 264.3l25.8 3.2M128.2 264.6l3.7 .5 .3 .3 .3-.2M128.2 264.6l3.7 .4M128.4 264.4l-.2 .2M130.8 265.3a.26 .26 0 0 0 0 .3 .26 .26 0 0 0 .3 .1M131 275.4l-.2 .2 .4 .1 .4-.1-.2-.2M131 274.6h.1M131 274.8h.1"/>
<path d="M131 275h.1M131 275.2h.1M131 275.4h.1M131 274.4l.1 .1M131.1 274.4h.1M131.1 274.8h.1M131.1 275.1h.1M131.1 274.2h.1M131.1 274.9h.1M131.1 275.3h-.1M131.1 274.2v.2M131.1 274.5h.1"/>
<path d="M131.1 274.6v.1M131.1 274.8v.1M131.1 275v.1M131.1 275.2v.1M131.1 274.5v.1M131.1 274.7v.1M131.1 275.3h.1M131.1 274.2h.2zM131.1 274.2v.1M131.2 275h-.1M131.3 274.2l.1 .2h-.3M131.3 274.4l.1 .2h-.3"/>
<path d="M131.3 274.6l.1 .2h-.3M131.3 274.8l.1 .1h-.3M131.3 275l.1 .1h-.3M131.3 275.2l.1 .1h-.4M131.3 274.4l-.2 .1M131.3 274.8l-.2 .1M131.3 274.8h-.2M131.3 274.5h-.2M131.3 274.2l-.2 .2M131.3 274.6l-.2 .1M131.3 275l-.2 .1M131.3 275.2l-.2 .1"/>
<path d="M131.3 275.3l-.2 .1M131.3 274.6h-.2M131.3 275h-.1M131.3 275.2h-.2M131.3 275.3l.1 .1h-.4M131.9 265l.1 .1M132 265.1l.1 .1M132.1 265.2l.4-.1 1 .1M132.2 264.9l-.3 .1M132.2 264.9l-.2 .2M132.2 264.9l.1 .1M132.3 265l.2 .1"/>
<path d="M132.3 265l-.2 .2M132.5 265.2l1 .1 .3 .3 .3-.2 19.4 2.4 5.6 .5M132.5 265.2h.1M132.6 264.9l-.2 .2M133.5 265.2l.1 .1M133.6 265.3l.1 .1M133.7 265l.1 .1M133.7 265l.6 .1M133.7 265l-.2 .2M133.8 265.1l-.2 .2M133.8 265.1l.1 .1M133.9 265.2l.1 .1"/>
<path d="M133.9 265.2l-.2 .2M134.1 265.4l-.1 .1M134.1 265.3l-.4 .1M134.1 265.3l19.4 2.4M134.3 265.1l-.3 .2M134.3 265.1l-.2 .2M142.8 266.8a.26 .26 0 0 0 0 .4 .26 .26 0 0 0 .3 0M147.8 260.5l-.2 .3 .4 .1 .4-.1-.2-.3M147.9 260.1v.1M147.9 260.3v.1M147.9 260.5v.1M147.9 260.1h.1"/>
<path d="M147.9 260.3h.1M147.9 260.2v.1M147.9 260.4v.1M148.1 260.3l.1 .2h-.4h.1M148.1 260.1l.1 .2h-.3M148.1 260.1l-.2 .2M148.1 260.3l-.2 .2M148.1 260.5l-.2 .1M148.1 260.1l-.2 .1M148.1 260.3l-.2 .1M148.1 260.5l.1 .1-.3-.1M148.8 267.6a.26 .26 0 0 0 0 .3 .26 .26 0 0 0 .3 .1"/>
<path d="M153.5 267.7l5.6 .5M153.7 267.5l-.2 .2M153.7 267.5l5.6 .4M155 278.4l-.2 .2 .4 .1 .4-.1-.3-.2M155 277.6l.1 .1M155 277.8h.1M155 278h.1M155 278.2h.1M155 278.4h.1M155 277.4l.1 .1M155 277.4h.1M155 277.6h.1"/>
<path d="M155 278.1h.1M155 277.2h.1M155.1 277.2v.2M155.1 277.5v.1M155.1 277.7h.1M155.1 277.8v.1M155.1 278v.1M155.1 278.2v.1M155.1 277.6h-.1M155.1 277.8h-.1M155.1 277.9l-.1 .1M155.1 278.1h-.1"/>
<path d="M155.1 278.3l-.1 .1M155.1 277.4h-.1M155.1 277.2h.2zM155.1 277.2v.1M155.2 278.4h-.1M155.3 277.2v.2h-.3M155.3 277.4v.2h-.3M155.3 277.6v.2h-.3M155.3 277.8v.2h-.3M155.3 278v.1l-.3 .1M155.3 278.2v.1l-.3 .1M155.3 277.8l-.2 .1"/>
<path d="M155.3 278.2l-.2 .1M155.3 277.8h-.2M155.3 278.2h-.2M155.3 277.2l-.2 .2M155.3 277.4l-.2 .2M155.3 277.6l-.2 .2M155.3 278l-.2 .1M155.3 278.4h-.2M155.3 278.4h-.3M155.3 277.6l-.2 .1M155.3 278h-.2M155.3 278.4h-.1"/>
<path d="M155.3 277.4l-.2 .1M159.1 268.3l.2-.2v1.9M159.1 268.2v.1M159.3 267.9l-.2 .3M159.3 267.9v1.9l.4-.3M159.3 269.4l.4 .1M159.7 269.5l-.4 .5M159.9 260.2v.2M171.8 263.6l-.2 .2 .4 .1 .4-.1-.2-.2M171.8 262.8h.1M171.8 263h.1M171.8 263.2h.1"/>
<path d="M171.8 263.3l.1 .1M171.8 263.5l.1 .1M171.8 262.6h.1M171.8 262.7h.1M171.8 262.5v.1M171.8 262.9h.1M171.8 263.1h.1M171.8 263.3h.1M171.8 262.4h.1M171.8 263.5h.1M171.9 262.4v.1M171.9 262.6v.1"/>
<path d="M171.9 262.8v.1M171.9 263v.1M171.9 263.2v.1M171.9 263.4v.1M171.9 262.7h-.1M171.9 262.9h-.1M171.9 263.1h-.1M171.9 263.3h-.1M171.9 263.5h-.1M171.9 262.5h-.1M171.9 262.3l.2 .1zM171.9 262.3v.1"/>
<path d="M172 263.2h-.1M172.1 262.4v.2h-.3M172.1 262.6v.1h-.3M172.1 262.8v.1h-.3M172.1 263v.1h-.3M172.1 263.1v.2h-.3M172.1 263.3v.2h-.3M172.1 262.6l-.2 .1M172.1 263l-.2 .1M172.1 263h-.2M172.1 262.6h-.2M172.1 262.4l-.2 .1"/>
<path d="M172.1 262.8l-.2 .1M172.1 263.1l-.2 .2M172.1 263.3l-.2 .2M172.1 263.5l-.2 .1M172.1 263.5l.1 .1-.4-.1M172.1 262.8h-.2M172.1 263.1l-.1 .1M172.1 263.3l-.2 .1"/>
<circle cx="148.1" cy="42.8" r=".2"/>
<circle cx="160.8" cy="122" r=".27"/>
<circle cx="160.8" cy="122" r=".18"/>
<circle cx="62.5" cy="154.8" r=".09"/>
<circle cx="127.4" cy="141.3" r=".18"/>
<circle cx="129.8" cy="239.3" r=".38"/>
<circle cx="129.8" cy="239.2" r=".24"/>
<circle cx="156.2" cy="242.5" r=".24"/>
<circle cx="127.2" cy="265.1" r=".33"/>
<circle cx="127.2" cy="265" r=".8"/>
<circle cx="127.2" cy="265" r=".89"/>
<circle cx="131" cy="265.5" r=".23"/>
<circle cx="142.9" cy="267" r=".23"/>
<circle cx="148.9" cy="267.8" r=".23"/>
</g>
<text font-size="4.8" x="8.1" y="11.6">ART. 446270 - Rack de 1,6 mts con tres cajones y un estante.</text>
<g font-size="4.1">
<text x="15.8" y="27.6">4</text>
<text x="19.5" y="27.6">Armado de cajones</text>
<text x="16.7" y="40.2">En este paso armamos el cajón</text>
<text x="16.7" y="44.2">con centro. El resto es el mismo</text>
<text x="16.7" y="48.2">procedimiento pero cambiando</text>
<text x="16.7" y="52.2">los frentes</text>
<text x="16.8" y="67.5">Coloque 2 tarugos 6x30</text>
<text x="16.8" y="71.5">en el fondo de cajón K,</text>
<text x="16.8" y="75.5">2 mas en cada uno de</text>
<text x="16.8" y="79.5">los costados de cajón J</text>
<text x="16.8" y="83.5">a su vez encastrar las</text>
<text x="16.8" y="87.5">cajas mini fix. Agregar</text>
<text x="16.8" y="91.5">adhesivo en cada</text>
<text x="16.8" y="95.5">perforación donde lleve</text>
<text x="16.8" y="99.5">tarugo.</text>
<text x="159.3" y="130.7">En el frente de</text>
<text x="156.4" y="134.7">cajón I atornillar 2</text>
<text x="158.8" y="138.7">pernos mini fix.</text>
<text x="118.5" y="170.9">Una vez armada la estructura tipo &quot;U&quot; entre</text>
<text x="117.3" y="178.9">pernos mini fax girando 180 grados las cajas</text>
<text x="118.7" y="174.9">J-K-J, ingrese el frente de cajón I ajuste los</text>
<text x="121.5" y="182.9">mini fix. Habiendo agregado el adhesivo</text>
<text x="119.8" y="186.9">anteriormente. Luego ajuste el fondo y los</text>
<text x="120.5" y="190.9">costados mediante los dos tornillos 4 cm.</text>
<text x="31.6" y="240.1">Desde abajo introduzca el piso de</text>
<text x="32.3" y="244.1">cajón sobre el canal del frente de</text>
<text x="35.1" y="248.1">cajón I, y clave este siguiendo</text>
<text x="33.3" y="252.1">una escuadra correcta del cajón</text>
<text x="34.9" y="256.1">sobre los filos inferiores de los</text>
<text x="43.2" y="260.1">costados y del fondo.</text>
<text x="31.5" y="264.1">Atornille las guías metálicas como</text>
<text x="36.5" y="268.1">muestra la figura mediante 4</text>
<text x="49.9" y="272.2">tornillos 2 cm.</text>
</g>
<g font-size="4">
<text x="163.8" y="45.4">J</text>
<text x="125.7" y="54.4">K</text>
<text x="107.9" y="77.3">J</text>
<text x="131.9" y="125.8">I</text>
<text x="41.8" y="171.7">K</text>
<text x="63.5" y="168.7">J</text>
<text x="30.9" y="187.7">J</text>
<text x="74.2" y="192.2">I</text>
<text x="167.4" y="238.7">I</text>
</g>
<text font-size="3.6" x="187.9" y="289.3">Pagina 3</text>
<text font-size="2.7" x="184.1" y="99.3" transform="rotate(-45 184.1 99.3)">COLA</text>
</svg>
